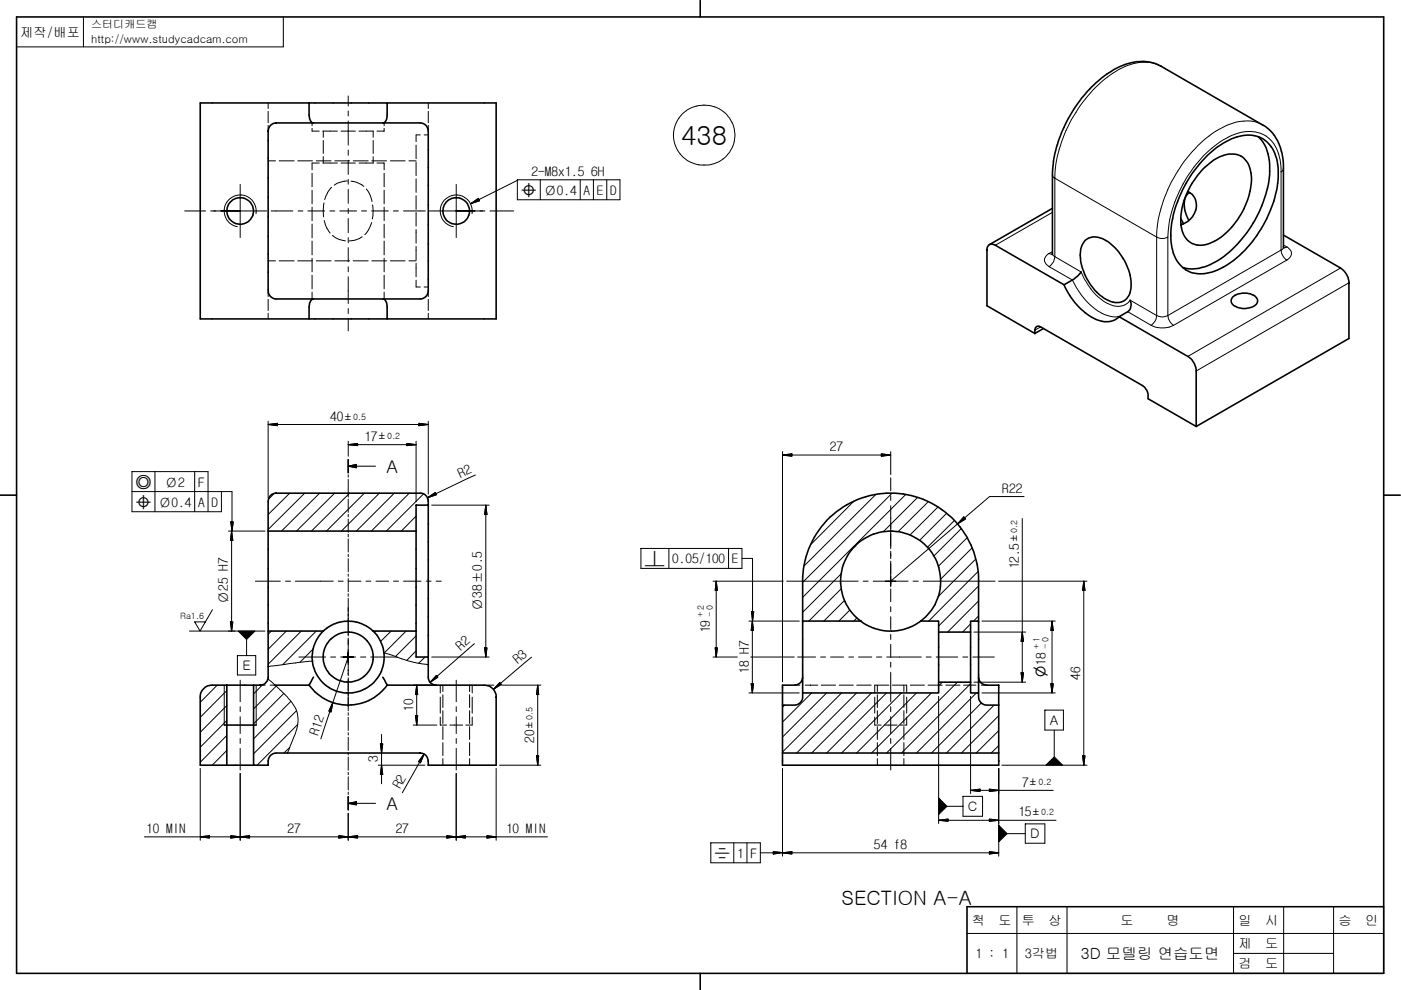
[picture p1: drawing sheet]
<svg xmlns="http://www.w3.org/2000/svg" width="297mm" height="210mm" viewBox="0 0 297 210" stroke-linecap="round" stroke-linejoin="round" font-family="sans-serif">
<g fill="none" stroke="#000" stroke-width=".21">
<path d="M17.7 3.6v6.3M60.1 3.6v6.3h-56.6M246.2 14.1a9.2 9.2 0 0 0-9 .6 29.4 29.4 0 0 0-13.4 20.9l-.1 2.2M50.9 39.1v11.3M56.9 21.8v1.2M56.9 23.6v2.4M56.9 26.6v1.2M56.9 34.1h1.5M59.2 34.1h3.2M63.1 34.1h3.2M66.2 27.2v.6h1.5M66.2 26.1v.6"/>
<path d="M66.2 36.7v2.9M67.1 34.1h3.1M67.7 34.6h-1.5v1.4M68.4 27.8h3.1M68.4 34.6h3.1M68.5 27.8v1.3M68.5 29.8v2.8M68.5 33.2v1.4M70.3 39.7l-.7 1-.8 1.6M71 34.1h3.1M72.3 27.8h3.1M72.3 34.6h3.1"/>
<path d="M73.7 38.4l-2.1 .4-.7 .5M73.8 20.4v2.1M73.8 23.5v1.1M73.8 25.7v5.1M73.8 31.8v1.1M73.8 34v3M73.8 38.1v1M74.4 38.4l1.2 .3 1.1 .5M74.9 34.1h3.2M76.1 27.8h3.1l-.1 1.3M76.7 39.2l.4 .3M78.8 34.1h3.2"/>
<path d="M79.1 33.2l.1 1.4h-3.1M79.1 29.8v2.8M79.9 34.6h1.5v1.4M81.4 27.2v.6h-1.5M81.4 26.1v.6M81.4 36.7v2.9M82.8 34.1h3.1M86.7 34.1h1.5M88.2 37.9v2.9M88.2 34.4v2.8M88.2 30.8v2.9M89.1 28.6h-.9v1.5"/>
<path d="M89.9 28.6h.9M90.8 21.8v1.2M90.8 23.6v2.4M90.8 26.6v1.2M96.7 39.1v11.3M109.7 38.3l-9.9 4.9M109.7 38.1h21.7v4.3h-21.7zM114.6 38.1v4.3M123 38.1v4.3M125.8 38.1v4.3M128.6 38.1v4.3M144.6 24.2a6.5 6.5 0 0 1 8.9-.4 6.5 6.5 0 0 1 .8 8.9 6.5 6.5 0 0 1-9.2 .8 6.5 6.5 0 0 1-.5-9.3z"/>
<path d="M223.1 37.1l.2 .5 .4 .2M223.6 37.8l21.6 12.5v16.6M223.6 37.8v16.6M257 31.4a27.3 27.3 0 0 0-9.4 18.9M257 31.4a11.9 11.9 0 0 1 9.1-3.4 6.3 6.3 0 0 1 5 4.7M267.8 26.5a8.6 8.6 0 0 0-8.3 .4 25.2 25.2 0 0 0-10.7 10.9 26.6 26.6 0 0 0-3.6 12.5 2.5 2.5 0 0 0 2.4 0M271.1 32.7l.3 1.1 .2 2.6M271.6 36.4v16.6M272.1 35.8l-.2 .4-.3 .2M39.2 44.7h4.4M44.7 44.7h11.9M54.3 45.3a3.4 3.4 0 0 0-2.8-3.9 3.4 3.4 0 0 0-3.9 2.8 3.4 3.4 0 0 0 2.7 3.9"/>
<path d="M56.9 55.3h1.5M57.5 44.7h4.6M59.2 55.3h3.2M63.1 55.3h3.2M63.2 44.7h1M65.3 44.7h3.5M66.2 40.3v2.9M66.2 43.9v2.9M66.2 47.5v3M66.2 51.1v3M66.2 54.8v2.9M66.2 58.4v2.8"/>
<path d="M67.1 55.3h3.1M68.7 43l-.2 1.4 .1 1.6M68.7 46.8l.5 1.3 .8 1.3M69.9 44.7h1.1M70.5 49.9l.2 .2a4.9 4.9 0 0 0 2.5 1M71 55.3h3.1M72 44.7h3.6M73.8 40.2v2.9M73.8 44.2v1.1M73.8 46.4v3M73.8 50.4v1.1M73.8 52.5v3"/>
<path d="M73.8 56.6v1.1M73.8 58.7v5.7M74.9 55.3h3.2M76.7 44.7h1M76.8 50.2l-1.6 .8-1.2 .1M77.7 40.1l.7 1 .5 1.7M78.8 47.2l-.7 1.6-.8 .9M78.8 44.7h3.5M78.8 55.3h3.2M79 43.5l.1 1.4-.1 1.5M81.4 40.3v2.9M81.4 43.9v2.9"/>
<path d="M81.4 47.5v3M81.4 51.1v3M81.4 54.8v2.9M81.4 58.4v2.8M82.8 55.3h3.1M83.4 44.7h1.1M85.6 44.7h4.6M86.7 55.3h1.5M88.2 59.4v1.5h.9M88.2 55.8v2.9M88.2 52.3v2.9M88.2 48.7v2.9"/>
<path d="M88.2 45.1v2.9M88.2 41.5v2.9M91.1 44.7h11.7M99.8 43.2l1.6-1.1 .3 .5zM100.1 45.3a3.4 3.4 0 0 0-2.8-3.9 3.4 3.4 0 0 0-3.9 2.8 3.4 3.4 0 0 0 2.7 3.9M103.9 44.7h5M222.4 53.8a1.49 1.49 0 0 0-1 1.4 1.49 1.49 0 0 0 1 1.4M222.4 56.6l5 2.8M222.4 53.8l.7 .1M223.1 53.4l-.7 .4M223.1 45l-12.1 7M223.1 53.8l.2 .4 .3 .2"/>
<path d="M223.6 54.4a2.63 2.63 0 0 1-1.2 2.2M223.7 54.4l5.5 3.3a12.1 12.1 0 0 0 6.5 7 3.2 3.2 0 0 0 3.9-1l5.6 3.2M227.4 59.4a13.7 13.7 0 0 0 7.6 7.6l1.3 .2 1.1-.1M247.6 50.3v16.6M271.6 53a2.74 2.74 0 0 0 1.2 2.2M271.6 53l-24 13.9M272.1 52l.7 .4M272.1 52.4l-.2 .4-.3 .2M272.8 52.4a1.49 1.49 0 0 1 1 1.4 1.49 1.49 0 0 1-1 1.4M272.8 55.2l-24 13.8M272.8 52.4l-.7 .1M284.2 56.9l-32.4 18.7"/>
<path d="M286 60l-32.4 18.7M56.9 61.7v1.2M56.9 63.5v2.4M56.9 66.5v1.1M66.2 62v1.4M73.8 65.4v1.1M73.8 67.6v2.6M81.4 62v1.4M89.9 60.9h.9M90.8 61.7v1.2M90.8 63.5v2.4M90.8 66.5v1.1"/>
<path d="M220.6 69.3l-1.2 .7M239.1 66.1l5 2.9M244.1 69a5.5 5.5 0 0 0 4.7 0M245.2 66.9a2.54 2.54 0 0 0 2.4 0M245.2 66.9a2.58 2.58 0 0 1-1.1 2.1M247.6 66.9a2.78 2.78 0 0 0 1.2 2.1M56.9 90l1.9-.2v.5zM56.9 90h33.9M56.9 89.4v16.2M73.8 94.3l2-.2v.4zM73.8 94.3h14.4M73.8 93.6v3.2"/>
<path d="M73.8 97.5v2.8M73.8 98.9l1.8-.4v.7zM73.8 98.9h5.8M86.3 94.1l1.9 .2-1.9 .2zM88.2 93.6v12.8M88.8 89.8l2 .2-2 .3zM90.8 89.4v15.4M165.9 95.8v48.8M165.9 96.5l2-.2v.5zM165.9 96.5h22.9M186.9 96.3l1.9 .2-1.9 .3zM188.8 95.8v4.9"/>
<path d="M28 104.3h21.2v8.3M32.9 100v8.5M41.3 100v8.5M46.9 104.3v4.2h-18.9v-8.5h16.1v8.5M48.4 112.6h7.8M48.9 110.7h.5l-.2 1.9zM49.1 112.6v21.2M49.1 112.6l.3 2h-.5zM58.1 104.7l-1.2 1.2M61.4 104.6l-4.5 4.5M64.6 104.6l-7.7 7.7M67.8 104.6l-8.1 8"/>
<path d="M70.9 104.6l-8 8M73.8 100.7v.5M73.8 101.7v2.8M73.8 104.9v.5M73.8 105.9v2.8M73.8 109.1v.5M73.8 110.1v2.8M73.8 113.3v.6M73.8 114.3v2.8M73.8 117.6v.5M73.8 118.5v2.8M74.1 104.6l-8.1 8"/>
<path d="M77.3 104.6l-8.1 8M80.4 104.6l-8 8M83.6 104.6l-8 8M86.8 104.6l-8.1 8M88.2 109.5l-3.1 3.1M89.8 104.8l-7.9 7.8M90.6 105.6l1.7-1.1 .2 .4zM90.8 106.9l-.2 .2M90.8 105.7v.7M91.5 107.1h12.2M100.8 100.7l-10.2 4.9M103 107.1v32.3"/>
<path d="M103 107.1l.2 2h-.5zM135.9 116.3h21.4v4.3h-21.4zM141.8 116.3v4.3M154.5 116.3v4.3M157.3 118.4h2.3v13.3M181.1 106.3l-9.1 9.1M185.7 104.9l-15.2 15.2M188.8 101.3v2.8M188.8 105.2v1M188.8 107.3v9.1M188.8 116.9v1.6M188.8 119v5.3"/>
<path d="M189.1 104.6l-18.9 18.9M192 104.9l-21.8 21.8M194.6 105.5l-7.3 7.3M196.8 106.4l-6.4 6.4M198.9 107.5l-6 6M200.7 108.9l-5.8 5.7M202.3 110.4l-5.7 5.7M203.8 112.1l-5.8 5.8M204.3 109.6l.4 .5-1.7 1zM205.1 114l-6.2 6.1M206.1 116.2l-6.7 6.7M206.9 118.6l-8 8"/>
<path d="M216.7 110v34.7M217.1 105.3h-7.3l-21 18M40.2 133.9h16M45 129.3l-2.6 4.5-1.1-1.9h2.3M48.9 131.9h.5l-.3 1.9zM50.3 139.1h3.9v4.1h-3.9zM52.3 135.6v3.5M54.1 123.3h5.3M57.5 133.9l-.6 .6M60.5 123.3h1.1M60.7 133.9l-3.8 3.8M62.6 123.3h8.1"/>
<path d="M63.4 139.4h5.6M63.9 133.9l-7 7M66.4 137.7l-2.8 2.8M67.1 133.9l-7.2 7.1M70.1 139.4h1.1M71.7 123.3h1.1M72.2 139.4h3.2M73.8 121.7v.6M73.8 122.7v2.8M73.8 125.9v.6M73.8 126.9v8M73.8 135.3v8"/>
<path d="M73.8 123.3h2.7M73.8 139.4l-5.8 17.3M76.5 139.4h1.1M77.6 123.3h1M78.6 139.4h5.7M79.7 123.3h2.7M79.8 133.9l-.4 .3M81.4 138.5l.9 .2a27.9 27.9 0 0 0 8.3 2.3h.2M82.9 133.9l-2.2 2.2M83.4 123.3h1.1M85.6 123.3h3.7M86.1 133.9l-4.7 4.6"/>
<path d="M88.2 134.9l-4.3 4.3M88.2 138l-2 2.1M90.1 139.4l-1.3 1.3M90.4 123.3h1M91.5 139.4h12.2M92.5 123.3h1.1M100.6 136.5l-9.4 8.2M102.7 137.4h.5l-.2 2zM112.7 139.4l-1.4 1.1M151.2 139.4h5.1M151.2 123.3h14.9M151.6 137.4h.5l-.3 2z"/>
<path d="M151.8 123.3v16.1M151.9 123.3l.2 1.9h-.5zM158.8 131.7h10.7M159.2 139.4h9.2M159.3 129.7h.5l-.2 2zM159.5 131.7l.3 2h-.5zM159.5 131.7v15.3M166.8 123.3h15.1M169.1 139.4h3.8M174 139.4h1M176.1 139.4h2.8M178.4 124.8l-6.9 6.9"/>
<path d="M178.4 121.7l-8.2 8.2M179.1 127.3l-4.4 4.4M180 139.4h1M180.2 129.4l-2.4 2.3M181.7 131.1l-.7 .6M182 139.4h2.8M183 123.3h1.1M185.1 123.3h7.4M185.8 139.4h1.1M188 139.4h7.3M188.8 124.9v2.7M188.8 128.7v1"/>
<path d="M188.8 130.8v2.7M188.8 134.6v1M188.8 136.7v2.7M193.6 123.3h1.1M195.7 123.3h15.3M196.4 139.4h1M198.5 139.4h4.6M204.1 139.4h1.1M205.8 132.3l-1.7 1.8M206.2 139.4h4.6M206.5 134.1h11M207.3 121.2l-10.4 10.5"/>
<path d="M207.5 130.6l-1.1 1.1M207.5 127.5l-6.6 6.6M207.5 124.3l-8.5 8.5M208.2 131.7h15.5M211.7 123.3h18.8M216.7 134.1l.3 2h-.5zM223.1 131.7v15.3M223.1 131.7l.2 2h-.5zM229.8 123.3v39M229.8 123.3l.2 1.9h-.5zM46.1 145.3l-3.6 3.7M47.5 145.3v8.5"/>
<path d="M48.1 152.8l-5.6 5.7M48.1 149.6l-5.6 5.7M48.1 146.5l-5.6 5.6M48.1 159.2l-3.1 3.1M48.1 156l-5.6 5.7M50.9 144.3v4.5M50.9 149.9v1.1M50.9 152v3.6M50.9 156.6v1.1M50.9 158.7v4.6M54.3 145.3v8.5M55.2 145.3h1"/>
<path d="M55.7 145.2l-1.9 2M56.8 144l2.1 1.9a14.6 14.6 0 0 1 4 5 8.4 8.4 0 0 1-1 6.4l-.6 1.6M56.9 144.1l-.2 .1M57.3 145.3h1M58.5 145.5l-4.7 4.9M60.2 147.1l-6.4 6.4M61.3 158.9l-.3 .8M61.4 158.5l-1.2 1.2M61.7 148.8l-7.9 7.9M62.9 150.7l-9.1 9.2M63.1 153.7l-8.6 8.6M66.3 140.2l-9.4 1.1"/>
<path d="M70.6 149l-.4 2-.5-.2zM73.8 143.8v6.9M73.8 151.2v.5M73.8 152.1v2.8M73.8 155.4v.5M73.8 156.4v2.8M73.8 159.6v.5M80.6 157.8h.5l-.2 1.9zM80.9 155.8v10.4M87.6 145.3h5M87.6 153.8h5M88.1 151.8h.5l-.3 2z"/>
<path d="M88.3 145.3l.3 2h-.5zM88.3 145.3v8.5M89.9 159.9l-4.6 8.2M89.9 159.9l-.7 1.9-.5-.3zM92.5 143.2l.3 .4-1.6 1.1zM93.3 152.1v1.7h1.4M93.3 145.3v1.7M93.3 147.9v3.3M93.9 145.3v1.4M93.9 147.4v2.7M93.9 150.7v2.8M93.9 154.1v2.7"/>
<path d="M93.9 157.5v2.8M95.4 153.8h2.7M96.7 144.3v4.5M96.7 149.9v1.1M96.7 152v3.6M96.7 156.6v1.1M96.7 158.7v4.6M99.6 145.3v1.4M99.6 147.4v2.7M99.6 150.7v2.8M99.6 154.1v2.7M99.6 157.5v2.8"/>
<path d="M100.1 152.1v1.7h-1.3M100.1 145.3v1.7M100.1 147.9v3.4M103.4 145.3h1.3M106 144.8l.3 .4-1.7 1zM106.3 145.3h8.4M111.3 140.5l-6.7 5.7M114 145.3v17M114 145.3l.2 2h-.5zM158.8 147h10.7M159.3 145h.5l-.3 2zM166.4 149.6l-.5 .4"/>
<path d="M168.5 145.3h1.1M170.7 145.3h2.7M172.1 147l-6.2 6.2M174.1 145.3h3.1M175.3 147l-9.4 9.3M177.9 145.3h3M178.4 147l-12.5 12.5M181.6 147l-12.7 12.7M181.7 145.3h3M184.8 147l-12.7 12.7M185.5 152.1v1.7h1.3M185.5 147.9v3.3"/>
<path d="M186 145.3v1.4M186 147.4v2.7M186 150.7v2.8M186 154.1v2.7M186 157.5v2.8M187.5 153.8h2.7M188 147l-12.7 12.7M188.5 145.3h-3v1.7M188.8 140.5v1M188.8 142.6v6.2M188.8 149.9v1.1M188.8 152v3.6"/>
<path d="M188.8 156.6v1.1M188.8 158.7v4.6M189.2 145.3h3v1.7M191.1 147l-12.7 12.7M191.6 145.3v1.4M191.6 147.4v2.7M191.6 150.7v2.8M191.6 154.1v2.7M191.6 157.5v2.8M192.2 152.1v1.7h-1.3M192.2 147.9v3.4M193 145.3h3"/>
<path d="M194.3 147l-12.7 12.7M196.8 145.3h3M197.5 147l-12.7 12.7M199 147.7v27M199.8 144.7l-.8 .8M200.5 145.3h3M203 144.7l-15 15M204.3 145.3h2.6M205.8 145l-14.7 14.7M205.8 147.7v20.6M206.5 144.7h11M207 147l-12.7 12.7"/>
<path d="M208.1 149.1l-10.6 10.6M208.1 145.3h1.1M208.2 147h15.5M210.8 149.6l-10.1 10.1M211.7 158.2l-1.6 1.5M211.7 155l-4.7 4.7M211.7 151.8l-7.9 7.9M216.5 142.7h.5l-.3 2zM221.5 150.6h4v4.2h-4zM222.8 145h.5l-.2 2zM223.5 154.9v5.6M30.6 177.5h85.5"/>
<path d="M42.5 163v15.2M42.5 177.5l1.9-.3v.6zM48.9 177.2l2 .3-2 .3zM50.9 164v14.2M50.9 177.5l2-.3v.6zM71.8 177.2l2 .3-2 .3zM73.8 177.5l2-.3v.6zM73.8 160.6v2.8M73.8 163.8v.5M73.8 164.8v2.7M73.8 168v.5M73.8 169v2.8"/>
<path d="M73.8 172.5v5.7M73.8 170.4l1.8-.4v.7zM73.8 170.4h5.8M80.2 162.3h9.9M80.9 162.3l.2 1.9h-.5zM93.9 160.9v1.4M94.7 177.2l2 .3-2 .3zM96.7 164v14.2M96.7 177.5l2-.3v.6zM99.6 160.9v1.4M103.2 177.2l2 .3-2 .3zM105.2 163v15.2"/>
<path d="M105.9 162.3h8.8M113.7 160.3h.5l-.2 2zM150.7 178.8h10.5v4.2h-10.5zM155.6 178.8v4.2M158.4 178.8v4.2M165.9 163v18.6M186 160.9v1.4M191.6 160.9v1.4M199 174l2-.3v.5zM199 174h24.9M200.8 171h3.4M204.2 168.9h4.1v4.2h-4.1z"/>
<path d="M205.8 167.6h17.5M205.8 167.6l2-.2v.5zM209.8 173.7l1.9 .3-1.9 .2zM209.8 167.4l1.9 .2-1.9 .3zM211.7 163v18.6M212.4 162.3h18.1M213.5 176.8h3.9M217.4 174.7h4.1v4.2h-4.1zM229.5 160.3h.5l-.2 2zM164 180.6l1.9 .2-1.9 .3zM165.9 180.8l-4.7 .1M165.9 180.9l2-.3v.5z"/>
<path d="M165.9 180.9h45.8M205 198h88.4M209.8 180.6l1.9 .3-1.9 .2zM215.6 192.3v14.2M226.2 192.3v14.2M261.5 192.3v14.2M272.2 192.3v14.2M282.7 192.3v14.2M293.4 192.3v14.2h-88.4M261.5 202.2h21.2"/>
</g>
<g fill="none" stroke="#000" stroke-width=".34">
<path d="M3.5 3.6h289.9v202.9h-289.9zM148.5 .1v3.5M57.4 26.6l.6-.4 .5-.1h30.6a2.14 2.14 0 0 1 1.7 2.7v29.4a10.3 10.3 0 0 1-.3 4.5l-.4 .4-.7 .3h-30.9a1.92 1.92 0 0 1-1.6-2.4v-29.3a16.4 16.4 0 0 1 .2-4.7zM65.5 21.8h-23v45.8h23M65.5 21.8h16.6v2.6a1.41 1.41 0 0 1-1 1.7M65.5 21.8l.1 3.3 .2 .6 .3 .3 .4 .1M82.1 21.8h23.1v45.8h-23.1M266.7 29a6.6 6.6 0 0 1 2.1 3.5M268.8 32.5a18.2 18.2 0 0 1-1.6 11.9 24.9 24.9 0 0 1-9.5 11.1 8.8 8.8 0 0 1-6.5 1.3M223.1 44.2l-13.3 7.7M229.2 57.7l-1.4 1.4-2.2 1.3M230.8 50.5a3.8 3.8 0 0 0-1.7 4.1 11.7 11.7 0 0 0 3.4 7.3"/>
<path d="M230.8 50.5a4.3 4.3 0 0 1 4.4 1 11.7 11.7 0 0 1 4.6 9.7 3.1 3.1 0 0 1-4.9 2.5l-.9-.5-1.5-1.3M250.4 46.3l.5 1.2M250.7 56.7l.5 .2M251.8 40.6a3.5 3.5 0 0 1 .8 5.7l-.7 .6-1.5 .8M252.2 40.8a3.1 3.1 0 0 0-1 3.5l.3 1.2 .5 1.3M257.5 51.2a16.2 16.2 0 0 0 7.8-14 4.4 4.4 0 0 0-3.7-4.5 8.1 8.1 0 0 0-6 2.6 16 16 0 0 0-5.2 12.4 4.3 4.3 0 0 0 6.6 3.7l.5-.2M263.4 53.6a25.7 25.7 0 0 0 7.6-16.1 9.3 9.3 0 0 0-2.4-7.5 6.6 6.6 0 0 0-6.9-.8 21.9 21.9 0 0 0-11 11.1 18.8 18.8 0 0 0-1.9 13.3 6.1 6.1 0 0 0 8.2 4.1 16.2 16.2 0 0 0 6.4-4.1M272.1 49.9l12.1 7a4 4 0 0 1 1.8 3.1v11.8l-32.4 18.7M272.2 52.6l-.1-16.8a10.4 10.4 0 0 0-3.5-8.8l-22.4-12.9a10.1 10.1 0 0 0-10.5 1 28.4 28.4 0 0 0-12.6 21.5v17.4M65.5 67.6h16.6M66.5 63.4a1.5 1.5 0 0 0-1 1.7v2.5M81.1 63.4a1.5 1.5 0 0 1 1 1.7v2.5"/>
<path d="M221.2 69.7l-1.8 1v-.7a.75 .75 0 0 1 .4-.7 .75 .75 0 0 1 .8 0l21.8 12.6a2.77 2.77 0 0 1 1 2.7l10.2 5.9M225.6 60.4l-14.6-8.4a1.08 1.08 0 0 0-1.2-.1 1.08 1.08 0 0 0-.5 1.1v11.9l10.1 5.8M225.6 60.4a13.6 13.6 0 0 0 7.6 7.6 4 4 0 0 0 4.1-.8M237.3 67.2l14.5 8.4a3.9 3.9 0 0 1 1.8 3.1v11.8M239.6 63.7a2.15 2.15 0 0 1-.5 2.4l-1.8 1.1M261.4 62.9a4 4 0 0 1 5 .3 1.31 1.31 0 0 1-1 1.9 4.2 4.2 0 0 1-4.1-.6 1.14 1.14 0 0 1 .1-1.6zM73.8 97.5v2.8M0 105h3.5M56.9 112.6h31.3M56.9 112.6v15.7M88.2 112.6v15.7M90.8 107.1v-.8a1.73 1.73 0 0 0-1.7-1.7h-30.6a1.74 1.74 0 0 0-1.6 1.7v6.3"/>
<path d="M90.8 107.1h-2.6v5.5M90.8 107.1v32.3M178.8 119.8a10.6 10.6 0 0 0 3.7 11.9M178.8 119.8a10.6 10.6 0 0 1 16.3-5.1 10.6 10.6 0 0 1 .1 17h3.8v2.4M205.8 115.5a18.7 18.7 0 0 0-20.9-10.5 18.7 18.7 0 0 0-14.7 18.3v8.4M205.8 115.5a18.7 18.7 0 0 1 1.7 7.8v8.4h-1.7v2.4M293.4 105h3.5M56.9 133.9v9.7a1.79 1.79 0 0 1-1.7 1.7h-1.4M56.9 128.4v5.4M56.9 133.9h11.6M68.5 133.9a7.6 7.6 0 0 0-.1 10.8 7.6 7.6 0 0 0 10.9 0 7.6 7.6 0 0 0-.2-10.8M79.1 133.9l-1.2-1a7.6 7.6 0 0 0-9.4 1"/>
<path d="M79.1 133.9h9.1M88.2 128.4v5.4M88.2 133.9v5.5h2.6M90.8 139.4v4.2a1.66 1.66 0 0 0 1.7 1.7M170.2 131.7v15.3M170.2 131.7h12.3M195.2 131.7l-.1 .1a10.6 10.6 0 0 1-12.6-.1M199 134.1v10.6M199 134.1h6.8M205.8 134.1v10.6M207.5 131.7v15.3M47.5 153.8h6.8"/>
<path d="M48.1 145.3h-3.1a2.52 2.52 0 0 0-2.5 2.6v14.4h5.6M48.1 145.3h5.7M48.1 145.3v17M53.8 145.3v17M58.3 145.3h7.2M66.5 143.6l-1 1.7M69.8 142.9a5.3 5.3 0 0 1 2.3-8.6 5.3 5.3 0 0 1 7 5.5 5.3 5.3 0 0 1-7.8 4.3l-1.5-1.2M81.1 143.6l1 1.7M82.1 145.3h20.6a2.51 2.51 0 0 1 2.5 2.6v14.4h-14.4v-.9a1.74 1.74 0 0 0-1.7-1.7h-30.6a1.74 1.74 0 0 0-1.6 1.7v.9h-3.1M82.1 145.3a10.2 10.2 0 0 1-16.6 0M165.9 159.7v2.6h45.8v-2.6M165.9 159.7h45.8"/>
<path d="M165.9 149.6v10.1M170.2 147a2.22 2.22 0 0 1-.5 2l-.7 .5-.5 .1h-2.6M170.2 143.6a1.73 1.73 0 0 1-1.7 1.7h-2.6v4.3M199 144.7v2.3h-28.8M199 144.7h6.8M205.8 144.7v2.3h1.7v.9a1.72 1.72 0 0 0 1.7 1.7h2.5M207.5 143.6a1.73 1.73 0 0 0 1.7 1.7h2.5v4.3M211.7 149.6v10.1M48.1 162.3h5.7M73.8 169v2.8M293.4 192.3h-88.4v14.2M148.5 206.5v3.5"/>
<circle cx="50.9" cy="44.8" r="2.82"/>
<circle cx="96.7" cy="44.8" r="2.82"/>
</g>
<g fill="#000" stroke="#000" stroke-width=".21">
<path d="M99.8 43.2l1.6-1.1 .3 .5zM56.9 90l1.9-.2v.5zM73.8 98.9l1.8-.4v.7zM73.8 94.3l2-.2v.4zM86.3 94.1l1.9 .2-1.9 .2zM88.8 89.8l2 .2-2 .3zM165.9 96.5l2-.2v.5zM186.9 96.3l1.9 .2-1.9 .3zM48.9 110.7h.5l-.2 1.9zM49.1 112.6l.3 2h-.5zM90.6 105.6l1.7-1.1 .2 .4zM103 107.1l.2 2h-.5z"/>
<path d="M204.3 109.6l.4 .5-1.7 1zM48.9 131.9h.5l-.3 2zM50.5 133.9h3.6l-1.8 1.7zM102.7 137.4h.5l-.2 2zM151.6 137.4h.5l-.3 2zM151.8 123.3l.3 1.9h-.5zM159.3 129.7h.5l-.2 2zM159.5 131.7l.3 2h-.5zM216.7 134.1l.3 2h-.5zM223.1 131.7l.2 2h-.5zM229.8 123.3l.2 1.9h-.5zM70.6 149l-.4 2-.5-.2z"/>
<path d="M80.6 157.8h.5l-.2 1.9zM88.1 151.8h.5l-.3 2zM88.3 145.3l.3 2h-.5zM92.5 143.2l.3 .4-1.6 1.1zM106 144.8l.3 .4-1.7 1zM114 145.3l.2 2h-.5zM159.3 145h.5l-.3 2zM216.5 142.7h.5l-.3 2zM222.8 145h.5l-.2 2zM42.5 177.5l1.9-.3v.6zM48.9 177.2l2 .3-2 .3zM50.9 177.5l2-.3v.6z"/>
<path d="M71.8 177.2l2 .3-2 .3zM73.8 170.4l1.8-.4v.7zM73.8 177.5l2-.3v.6zM80.9 162.3l.2 1.9h-.5zM89.9 159.9l-.7 1.9-.5-.3zM94.7 177.2l2 .3-2 .3zM96.7 177.5l2-.3v.6zM103.2 177.2l2 .3-2 .3zM113.7 160.3h.5l-.2 2zM199 169.2l1.8 1.8-1.8 1.8zM199 174l2-.3v.5zM205.8 167.6l2-.2v.5z"/>
<path d="M209.8 173.7l1.9 .3-1.9 .2zM209.8 167.4l1.9 .2-1.9 .3zM211.7 175l1.8 1.8-1.8 1.8zM221.7 162.3l1.8-1.8 1.8 1.8zM229.5 160.3h.5l-.2 2zM164 180.6l1.9 .2-1.9 .3zM165.9 180.9l2-.3v.5zM209.8 180.6l1.9 .3-1.9 .2z"/>
</g>
<text font-size="5.6" x="144.4" y="30.8">438</text>
<text font-size="4.2" x="178.4" y="191.9">SECTION A-A</text>
<g font-size="3.7">
<text x="82" y="100.2">A</text>
<text x="82" y="171.7">A</text>
</g>
<text font-size="3.3" x="229.1" y="203.4">3D 모델링 연습도면</text>
<g font-size="2.8">
<text x="4.3" y="7.8">제작/배포</text>
<text x="110.4" y="41.7">⌖</text>
<text x="112.7" y="37.4">2-M8x1.5 6H</text>
<text x="115.3" y="41.3">Ø0.4</text>
<text x="123.7" y="41.3">A</text>
<text x="126.5" y="41.3">E</text>
<text x="129.4" y="41.3">D</text>
<text x="70" y="89.3">40</text>
<text x="77.2" y="93.6">17</text>
<text x="175.9" y="95.8">27</text>
<text x="97.6" y="101.4" transform="rotate(-25 97.6 101.4)">R2</text>
<text x="28.7" y="103.7">◎</text>
<text x="28.7" y="107.9">⌖</text>
<text x="33.6" y="107.4">Ø0.4</text>
<text x="35" y="103.2">Ø2</text>
<text x="42" y="103.2">F</text>
<text x="42" y="107.4">A</text>
<text x="44.8" y="107.4">D</text>
<text x="212.5" y="104.6">R22</text>
<text x="136.6" y="120">⟂</text>
<text x="142.5" y="119.5">0.05/100</text>
<text x="155.2" y="119.5">E</text>
<text x="216" y="120.8" transform="rotate(-90 216 120.8)">12.5</text>
<text x="48.3" y="128.2" transform="rotate(-90 48.3 128.2)">Ø25 H7</text>
<text x="102.1" y="129.6" transform="rotate(-90 102.1 129.6)">Ø38±0.5</text>
<text x="150.5" y="134.4" transform="rotate(-90 150.5 134.4)">19</text>
<text x="51.4" y="142.1">E</text>
<text x="97.7" y="138" transform="rotate(-41 97.7 138)">R2</text>
<text x="109.8" y="140.8" transform="rotate(-40 109.8 140.8)">R3</text>
<text x="158.7" y="142.9" transform="rotate(-90 158.7 142.9)">18 H7</text>
<text x="221.7" y="143.6" transform="rotate(-90 221.7 143.6)">⌀18</text>
<text x="229" y="144.1" transform="rotate(-90 229 144.1)">46</text>
<text x="87.6" y="151" transform="rotate(-90 87.6 151)">10</text>
<text x="222.6" y="153.7">A</text>
<text x="67.4" y="156.1" transform="rotate(-71 67.4 156.1)">R12</text>
<text x="80.1" y="161.7" transform="rotate(-90 80.1 161.7)">3</text>
<text x="113.2" y="157.6" transform="rotate(-90 113.2 157.6)">20</text>
<text x="84.8" y="167.4" transform="rotate(-61 84.8 167.4)">R2</text>
<text x="216.7" y="166.9">7</text>
<text x="205.2" y="172">C</text>
<text x="215.9" y="173.2">15</text>
<text x="30.9" y="176.7">10 MIN</text>
<text x="61" y="176.7">27</text>
<text x="83.9" y="176.7">27</text>
<text x="107.3" y="176.7">10 MIN</text>
<text x="218.4" y="177.8">D</text>
<text x="151.4" y="181.9">⌯</text>
<text x="156.3" y="181.9">1</text>
<text x="159.1" y="181.9">F</text>
<text x="185.3" y="180.1">54 f8</text>
<text x="206.1" y="196.2">척</text>
<text x="211.7" y="196.2">도</text>
<text x="216.7" y="196.2">투</text>
<text x="222.3" y="196.2">상</text>
<text x="237.5" y="196.2">도</text>
<text x="247.4" y="196.2">명</text>
<text x="262.6" y="196.2">일</text>
<text x="268.3" y="196.2">시</text>
<text x="283.8" y="196.2">승</text>
<text x="289.4" y="196.2">인</text>
<text x="206.8" y="203.2">1 : 1</text>
<text x="217.4" y="203.2">3각법</text>
<text x="262.6" y="201.1">제</text>
<text x="268.3" y="201.1">도</text>
<text x="262.6" y="205.4">검</text>
<text x="268.3" y="205.4">도</text>
</g>
<g font-size="2.3">
<text x="19.3" y="6">스터디캐드캠</text>
<text x="19.3" y="9.1">http://www.studycadcam.com</text>
</g>
<g font-size="1.9">
<text x="38.2" y="131.4">Ra1.6</text>
<text x="149.2" y="130.8" transform="rotate(-90 149.2 130.8)">+ 2</text>
<text x="151.1" y="130.8" transform="rotate(-90 151.1 130.8)">- 0</text>
<text x="220.4" y="137.7" transform="rotate(-90 220.4 137.7)">+ 1</text>
<text x="222.3" y="137.7" transform="rotate(-90 222.3 137.7)">- 0</text>
</g>
<g font-size="1.8">
<text x="73.1" y="89">±0.5</text>
<text x="80.4" y="93.2">±0.2</text>
<text x="215.7" y="114.8" transform="rotate(-90 215.7 114.8)">±0.2</text>
<text x="112.9" y="154.4" transform="rotate(-90 112.9 154.4)">±0.5</text>
<text x="218.4" y="166.6">±0.2</text>
<text x="219" y="172.9">±0.2</text>
</g>
</svg>
